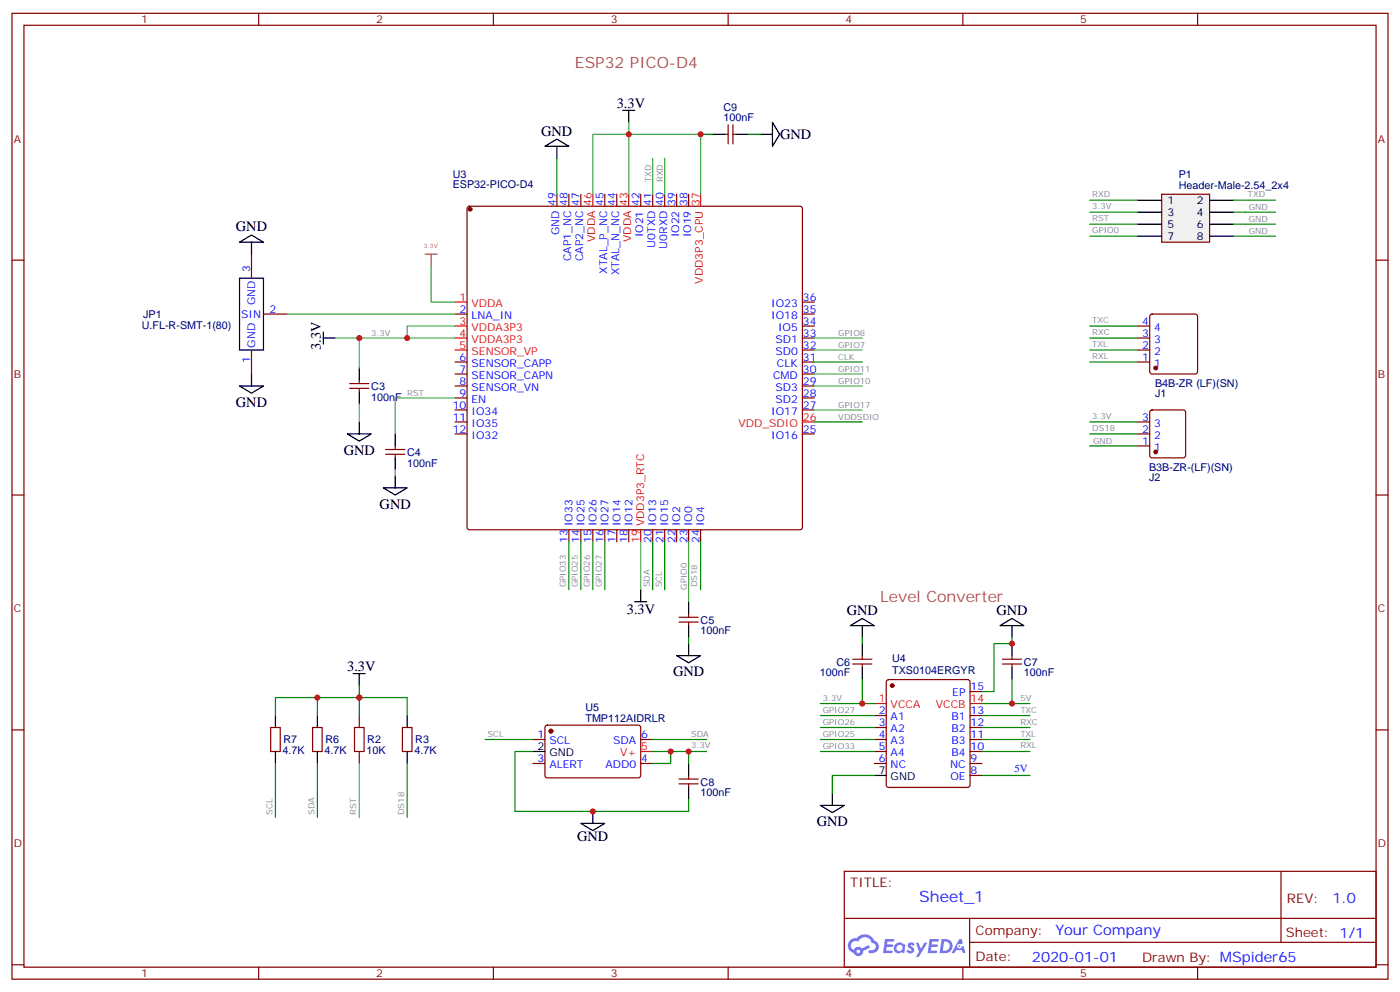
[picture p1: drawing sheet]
<svg xmlns="http://www.w3.org/2000/svg" width="412mm" height="292mm" viewBox="0 0 412 292" stroke-linecap="round" stroke-linejoin="round" font-family="sans-serif">
<g fill="none" stroke="#870000" stroke-width=".35">
<path d="M3.5 3.9h405.4v284.4h-405.4zM7.1 7.4h398.2v277.3h-398.2zM76.2 3.9v3.5M145.3 3.9v3.5M214.5 3.9v3.5M283.6 3.9v3.5M352.8 3.9v3.5M3.5 76.6h3.6M405.3 76.6h3.6M3.5 145.7h3.6M405.3 145.7h3.6M3.5 214.9h3.6"/>
<path d="M405.3 214.9h3.6M248.7 256.5h156.6v28.2h-156.6zM377.3 256.5v20.9M248.7 270.4h156.5M285.6 277.4h119.6M285.6 270.4v14.1M3.5 284h3.6M76.2 284.7v3.6M145.3 284.7v3.6M214.5 284.7v3.6M283.6 284.7v3.6M352.8 284.7v3.6"/>
<path d="M405.3 284h3.6"/>
</g>
<g fill="#5487ff">
<path d="M267.7 277.7a1.22 1.22 0 0 1 1.7 .2l-.4 .6a.47 .47 0 0 0-.3-.4 .47 .47 0 0 0-.5 .2l.1 .2a1.14 1.14 0 0 1 .8 1.8 1.14 1.14 0 0 1-1.9 0l-.2-.2 .5-.6 .7 .5a.29 .29 0 0 0 .3-.3 .29 .29 0 0 0-.2-.3 1.04 1.04 0 0 1-.6-1.7z"/>
<path d="M260.7 276.4h2.4l.3 .2-.2 .5-1.8 .1-.1 .8h1.5l.3 .4-.3 .4h-1.6l-.2 1.1h1.7l.2 .3-.2 .3-2.6 .1z"/>
<path d="M273.8 276.4h2.4l.3 .2-.1 .5-1.8 .1-.2 .8h1.6l.3 .4-.4 .4h-1.6l-.1 1.1h1.7l.2 .3-.2 .3-2.6 .1z"/>
<path d="M282.6 276.4h.7l.3 1.3-.6 .3a.69 .69 0 0 0-1 .3 .69 .69 0 0 0 .4 .9 .69 .69 0 0 0 .9-.6l.5-.2 .6 2.2h-.8l-.2-.9h-1.8l-.5 .9h-.8z"/>
<path d="M269.8 277.5h.8l.6 1.8 1.1-1.8h.9l-2.6 4.2h-.8l.9-1.5z"/>
<path d="M277.4 276.4l-.6 4.2h1.3a2.11 2.11 0 0 0 2.5-2.1 2.11 2.11 0 0 0-2.5-2.1zM278.1 277.2a1.39 1.39 0 0 1 1.7 1.4 1.39 1.39 0 0 1-1.8 1.3h-.3z"/>
<path d="M263.7 278.1a1.54 1.54 0 0 0-.1 2.1 1.54 1.54 0 0 0 2.2 .1l.6 .3 .3-2.3-.2-.3h-.4a1.49 1.49 0 0 0-2.4 .1zM264 279.1a.94 .94 0 0 1 1.8 0 .94 .94 0 0 1-1.8 0z"/>
<path d="M250.4 276.8a2.18 2.18 0 0 0 1.1 3.7 1.44 1.44 0 0 0 1.6 .9 1.44 1.44 0 0 0 1.2-1.4l2-1-.5-.8-1.9 1a1.47 1.47 0 0 0-2.4 .4 1.39 1.39 0 0 1-.7-1.9 1.39 1.39 0 0 1 2-.5 2.12 2.12 0 0 1 2.2-1.3 2.12 2.12 0 0 1 1.9 1.7 1.14 1.14 0 0 1 1.1 1.4 1.14 1.14 0 0 1-1.7 .7 .43 .43 0 0 0-.5 .4 .43 .43 0 0 0 .4 .5 1.98 1.98 0 0 0 2.5-1.2 1.98 1.98 0 0 0-1.2-2.6 3.1 3.1 0 0 0-5.3-.6l-.9 .1zM252.3 280.1a.55 .55 0 0 1 1.1 0 .55 .55 0 0 1-1.1 0z"/>
<circle cx="282.6" cy="278.5" r=".26"/>
</g>
<g fill="none" stroke="#870000" stroke-width=".35">
<path d="M164 57.2v3.5M167.6 57.2v3.5M171.1 57.2v3.5M178.2 57.2v3.5M181.7 57.2v3.5M188.7 57.2v3.5M192.3 57.2v3.5M195.8 57.2v3.5M199.3 57.2v3.5M202.8 57.2v3.5M137.8 60.9l.5-.2h97.4l.5 .2 .2 .5v93.9l-.3 .5-.4 .2h-97.4l-.5-.3-.2-.4v-93.9zM134.1 92.5h3.5"/>
<path d="M236.4 92.5h3.5M236.4 99.5h3.5M236.4 96h3.5M236.4 88.9h3.5M134.1 106.6h3.5M134.1 110.1h3.5M134.1 113.6h3.5M134.1 117.2h3.5M236.4 106.6h3.5M236.4 110.1h3.5M236.4 113.6h3.5M236.4 117.2h3.5"/>
<path d="M236.4 103h3.5M113.6 133.7h5.6M113.6 132.3h5.6M116.4 131.3v1M116.4 133.7v1.1M134.1 120.7h3.5M134.1 124.2h3.5M134.1 127.7h3.5M236.4 120.7h3.5M236.4 127.7h3.5M167.6 156v3.5M171.1 156v3.5"/>
<path d="M174.6 156v3.5M178.2 156v3.5M181.7 156v3.5M185.2 156v3.5M192.3 156v3.5M195.8 156v3.5M199.3 156v3.5M202.8 156v3.5M206.4 156v3.5"/>
</g>
<circle cx="138.5" cy="61.6" r=".53" fill="#870000" stroke="#870000" stroke-width=".35"/>
<path d="M174.6 57.2v3.5M185.2 57.2v3.5M206.4 57.2v3.5M134.1 88.9h3.5M134.1 96h3.5M134.1 99.5h3.5M134.1 103h3.5M236.4 124.2h3.5M188.7 156v3.5" fill="none" stroke="#f00" stroke-width=".35"/>
<path d="M116.4 127.7v3.6M116.4 134.8v3.5" fill="none" stroke="#000" stroke-width=".35"/>
<path d="M342.2 57.2h14.1v14.1h-14.1z" fill="#f0f0f0" stroke="#870000" stroke-width=".35"/>
<g fill="none" stroke="#000" stroke-width=".35">
<path d="M183.4 32.5h3.6M185.2 32.5v3.5M209.9 39.5h3.5M217 39.5h3.5M224 39.5h3.5M227.5 36l2.2 3.5-2.2 3.6zM160.5 43.1l3.5-2.1 3.6 2.1zM164 43.1v3.5M335.1 58.9h7.1M356.3 58.9h7.1M70.6 71.3l3.5-2.1 3.5 2.1zM74.1 71.3v3.5"/>
<path d="M335.1 62.5h7.1M335.1 66h7.1M335.1 69.5h7.1M356.3 62.5h7.1M356.3 66h7.1M356.3 69.5h7.1M70.6 81.9h7v21.1h-7zM95.2 99.5h3.6M95.2 97.8v3.5M70.6 113.6h7l-3.5 2.1zM74.1 110.1v3.5M105.8 108.3v3.6"/>
<path d="M105.8 115.4v3.5M102.3 127.7h7.1l-3.6 2.2zM105.8 124.2v3.5M112.9 143.6h7l-3.5 2.1zM116.4 140.1v3.5M187 177.1h3.5M188.7 173.6v3.5M202.8 177.1v3.6M104 198.3h3.6M105.8 198.3v3.5M199.3 193h7.1l-3.6 2.1zM202.8 184.2v3.5"/>
<path d="M202.8 189.5v3.5M250.5 184.2l3.5-2.1 3.5 2.1zM254 184.2v3.5M254 189.5v3.5M254 196.5v3.6M294.6 184.2l3.5-2.1 3.5 2.1zM298.1 184.2v3.5M298.1 189.5v3.5M298.1 196.5v3.6M81.1 210.6v3.6M93.5 210.6v3.6M119.9 210.6v3.6"/>
<path d="M81.1 221.2v3.6M93.5 221.2v3.6M119.9 221.2v3.6M157 221.2h3.5M174.6 238.9v3.5M202.8 224.8v3.5M202.8 231.8v3.5M241.7 237.1h7l-3.5 2.1zM245.2 233.6v3.5M257.5 228.3h3.6M171.1 242.4h7.1l-3.6 2.1z"/>
</g>
<g fill="none" stroke="#870000" stroke-width=".35">
<path d="M213.4 39.5h1.1M214.5 36.7v5.7M215.9 36.7v5.7M215.9 39.5h1.1M74.1 74.8v7.1M77.6 92.5h7.1M335.1 99.5h3.6M335.1 96h3.6M338.9 92.7l.5-.2h12.7l.5 .2 .2 .5v16.2l-.3 .5-.4 .2h-12.7l-.5-.2-.2-.5v-16.2zM74.1 103v7.1M103 114.3h5.7M103 112.9h5.7"/>
<path d="M105.8 111.9v1M105.8 114.3v1.1M335.1 106.6h3.6M335.1 103h3.6M335.1 131.3h3.6M335.1 127.7h3.6M335.1 124.2h3.6M338.9 120.9l.5-.2h9.1l.5 .2 .2 .5v12.7l-.2 .5-.5 .2h-9.1l-.5-.2-.2-.5v-12.7zM200 183.1h5.7M200 181.7h5.7M202.8 180.7v1M202.8 183.1v1.1"/>
<path d="M251.2 195.5h5.6M251.2 194.1h5.6M254 193v1.1M254 195.5v1M295.3 195.5h5.6M295.3 194.1h5.6M298.1 193v1.1M298.1 195.5v1M79.7 214.2h2.8v7h-2.8zM92.1 214.2h2.8v7h-2.8zM105.8 210.6v3.6M118.5 214.2h2.9v7h-2.9z"/>
<path d="M157 217.7h3.5M160.7 213.7l.5-.2h27.1l.4 .7v14.4l-.7 .4-27.1-.1-.4-.6v-14.1zM188.7 217.7h3.6M257.5 217.7h3.6M257.5 210.6h3.6M257.5 214.2h3.6M261.3 200.3l.5-.2h23.2l.5 .2 .3 .5v30.3l-.3 .5-.5 .2h-23.2l-.5-.2-.2-.5v-30.3zM285.8 217.7h3.5M285.8 210.6h3.5M285.8 214.2h3.5M285.8 203.6h3.5M105.8 221.2v3.6"/>
<path d="M157 224.8h3.5M188.7 224.8h3.6M200 230.8h5.7M200 229.3h5.7M202.8 228.3v1M202.8 230.8v1M257.5 224.8h3.6M257.5 221.2h3.6M285.8 224.8h3.5M285.8 221.2h3.5M285.8 228.3h3.5"/>
</g>
<g fill="#870000" stroke="#870000" stroke-width=".35">
<circle cx="340.4" cy="108.3" r=".53"/>
<circle cx="340.4" cy="133" r=".53"/>
<circle cx="162.3" cy="215.2" r=".53"/>
<circle cx="262.8" cy="201.8" r=".53"/>
</g>
<path d="M257.5 207.1h3.6M285.8 207.1h3.5M188.7 221.2h3.6" fill="none" stroke="#f00" stroke-width=".35"/>
<path d="M104.4 214.2h2.8v7h-2.8z" fill="none" stroke="#a10000" stroke-width=".35"/>
<path d="M125.2 74.8h3.6M127 74.8v3.6" fill="none" stroke="#a64a4a" stroke-width=".35"/>
<g fill="none" stroke="#4aa64a" stroke-width=".35">
<path d="M185.2 36v3.5h21.2v17.7M174.6 57.2v-17.7h10.6v17.7M192.3 46.6v10.6M195.8 46.6v10.6M127 78.4v10.5h7.1M84.7 92.5h49.4M105.8 99.5v8.8M119.9 99.5h14.2M134.1 96h-14.2v3.5h-21.1M239.9 99.5h14.1M105.8 118.9v5.3M134.1 117.2h-17.7v10.5"/>
<path d="M239.9 103h14.1M239.9 110.1h14.1M239.9 113.6h14.1M116.4 138.3v1.8M239.9 120.7h14.1M188.7 159.5v14.1M202.8 159.5v17.6M105.8 224.8v15.8"/>
</g>
<g fill="none" stroke="#008700" stroke-width=".35">
<path d="M206.4 39.5h3.5M220.5 39.5h3.5M164 46.6v10.6M321 58.9h14.1M363.4 58.9h12.3M321 69.5h14.1M321 62.5h14.1M321 66h14.1M363.4 69.5h12.3M363.4 62.5h12.3M363.4 66h12.3M321 99.5h14.1"/>
<path d="M321 96h14.1M239.9 106.6h14.1M321 106.6h14.1M321 103h14.1M239.9 124.2h14.1M321 124.2h14.1M321 131.3h14.1M321 127.7h14.1M167.6 159.5v14.1M171.1 159.5v14.1M174.6 159.5v14.1M178.2 159.5v14.1"/>
<path d="M192.3 159.5v14.1M195.8 159.5v14.1M206.4 159.5v14.1M202.8 187.7v1.8M254 187.7v1.8M298.1 187.7v1.8h-5.3v14.1h-3.5M81.1 210.6v-5.2h38.8v5.2M93.5 205.4v5.2M105.8 201.8v8.8M142.9 217.7h14.1M192.3 217.7h15.8M241.7 210.6h15.8"/>
<path d="M241.7 207.1h15.8M241.7 214.2h15.8M241.7 217.7h15.8M254 200.1v7M289.3 210.6h14.1M289.3 207.1h14.1M289.3 214.2h14.1M289.3 217.7h14.1M298.1 200.1v7M81.1 224.8v15.8M93.5 224.8v15.8M119.9 224.8v15.8"/>
<path d="M157 221.2h-5.3v17.7h51.1v-3.6M192.3 221.2h15.8M197.6 221.2v3.6h-5.3M202.8 221.2v3.6M241.7 221.2h15.8M257.5 228.3h-12.3v5.3M289.3 221.2h14.1M289.3 228.3h14.1"/>
</g>
<g fill="#c00">
<circle cx="298.1" cy="189.5" r=".88"/>
<circle cx="202.8" cy="221.2" r=".88"/>
<circle cx="174.6" cy="238.9" r=".88"/>
<circle cx="197.6" cy="221.2" r=".88"/>
<circle cx="206.4" cy="39.5" r=".88"/>
<circle cx="105.8" cy="205.4" r=".88"/>
<circle cx="298.1" cy="207.1" r=".88"/>
<circle cx="185.2" cy="39.5" r=".88"/>
<circle cx="119.9" cy="99.5" r=".88"/>
<circle cx="105.8" cy="99.5" r=".88"/>
<circle cx="254" cy="207.1" r=".88"/>
<circle cx="93.5" cy="205.4" r=".88"/>
</g>
<g font-size="4.6" fill="#a54b4b">
<text x="169.3" y="20.1">ESP32 PICO-D4</text>
<text x="259.3" y="177.1">Level Converter</text>
</g>
<text font-size="4.6" fill="#00f" x="270.8" y="265.5">Sheet_1</text>
<g font-size="4.2">
<text x="181.7" y="31.8">3.3V</text>
<text x="159.4" y="39.9">GND</text>
<text x="229.8" y="40.9">GND</text>
<text x="69.5" y="68">GND</text>
<text x="94.5" y="103" transform="rotate(-90 94.5 103)">3.3V</text>
<text x="69.5" y="119.7">GND</text>
<text x="101.2" y="133.8">GND</text>
<text x="111.8" y="149.7">GND</text>
<text x="184.7" y="180.7">3.3V</text>
<text x="249.4" y="181">GND</text>
<text x="293.5" y="181">GND</text>
<text x="102.3" y="197.6">3.3V</text>
<text x="198.3" y="199.1">GND</text>
<text x="240.6" y="243.2">GND</text>
<text x="170" y="247.7">GND</text>
</g>
<g font-size="4.2" fill="#00f">
<text x="392.5" y="265.8">1.0</text>
<text x="310.9" y="275.3">Your Company</text>
<text x="304" y="283.1">2020-01-01</text>
</g>
<g font-size="3.9" fill="#800">
<text x="250.5" y="261.1">TITLE:</text>
<text x="379.1" y="265.8">REV:</text>
<text x="287.4" y="275.3">Company:</text>
<text x="378.7" y="275.9">Sheet: 1/1</text>
<text x="287.4" y="283">Date:</text>
<text x="336.4" y="283.1">Drawn By: MSpider65</text>
</g>
<g font-size="3.2" fill="#800">
<text x="41.6" y="6.9">1</text>
<text x="110.8" y="6.9">2</text>
<text x="179.9" y="6.9">3</text>
<text x="249.1" y="6.9">4</text>
<text x="318.2" y="6.9">5</text>
<text x="4.1" y="42">A</text>
<text x="405.9" y="42">A</text>
<text x="4.1" y="111.2">B</text>
<text x="405.9" y="111.2">B</text>
<text x="4.1" y="180.3">C</text>
<text x="405.9" y="180.3">C</text>
<text x="4.1" y="249.4">D</text>
<text x="405.9" y="249.4">D</text>
<text x="41.6" y="287.7">1</text>
<text x="110.8" y="287.7">2</text>
<text x="179.9" y="287.7">3</text>
<text x="249.1" y="287.7">4</text>
<text x="318.2" y="287.7">5</text>
</g>
<g font-size="3.2" fill="#000080">
<text x="213.1" y="35.7">100nF</text>
<text x="213.1" y="32.5">C9</text>
<text x="133.3" y="52.4">U3</text>
<text x="347.2" y="52.4">P1</text>
<text x="133.3" y="55.4">ESP32-PICO-D4</text>
<text x="347.2" y="55.6">Header-Male-2.54_2x4</text>
<text x="42.2" y="93.5">JP1</text>
<text x="41.7" y="96.8">U.FL-R-SMT-1(80)</text>
<text x="340.2" y="113.8">B4B-ZR (LF)(SN)</text>
<text x="109.4" y="117.9">100nF</text>
<text x="109.4" y="114.9">C3</text>
<text x="340.2" y="116.9">J1</text>
<text x="119.9" y="137.3">100nF</text>
<text x="119.9" y="134.3">C4</text>
<text x="338.5" y="138.5">B3B-ZR-(LF)(SN)</text>
<text x="338.5" y="141.6">J2</text>
<text x="206.4" y="183.7">C5</text>
<text x="206.4" y="186.7">100nF</text>
<text x="246.4" y="196">C6</text>
<text x="262.8" y="194.8">U4</text>
<text x="301.6" y="196">C7</text>
<text x="241.5" y="199.1">100nF</text>
<text x="262.8" y="198.3">TXS0104ERGYR</text>
<text x="301.6" y="199.1">100nF</text>
<text x="172.4" y="209.4">U5</text>
<text x="172.4" y="212.4">TMP112AIDRLR</text>
<text x="83.5" y="218.8">R7</text>
<text x="95.9" y="218.8">R6</text>
<text x="108.2" y="218.8">R2</text>
<text x="122.3" y="218.8">R3</text>
<text x="83.3" y="222.1">4.7K</text>
<text x="95.6" y="222.1">4.7K</text>
<text x="107.9" y="222.1">10K</text>
<text x="122.1" y="222.1">4.7K</text>
<text x="206.4" y="231.3">C8</text>
<text x="206.4" y="234.4">100nF</text>
</g>
<g font-size="3.2" fill="#00f">
<text x="163.7" y="60.5" transform="rotate(-90 163.7 60.5)">49</text>
<text x="167.2" y="60.5" transform="rotate(-90 167.2 60.5)">48</text>
<text x="170.7" y="60.5" transform="rotate(-90 170.7 60.5)">47</text>
<text x="177.8" y="60.5" transform="rotate(-90 177.8 60.5)">45</text>
<text x="181.3" y="60.5" transform="rotate(-90 181.3 60.5)">44</text>
<text x="188.4" y="60.5" transform="rotate(-90 188.4 60.5)">42</text>
<text x="191.9" y="60.5" transform="rotate(-90 191.9 60.5)">41</text>
<text x="195.4" y="60.5" transform="rotate(-90 195.4 60.5)">40</text>
<text x="199" y="60.5" transform="rotate(-90 199 60.5)">39</text>
<text x="202.5" y="60.5" transform="rotate(-90 202.5 60.5)">38</text>
<text x="164.7" y="69.3" transform="rotate(-90 164.7 69.3)">GND</text>
<text x="189.4" y="69.9" transform="rotate(-90 189.4 69.9)">IO21</text>
<text x="200" y="69.9" transform="rotate(-90 200 69.9)">IO22</text>
<text x="203.6" y="69.9" transform="rotate(-90 203.6 69.9)">IO19</text>
<text x="168.3" y="76.9" transform="rotate(-90 168.3 76.9)">CAP1_NC</text>
<text x="171.8" y="76.9" transform="rotate(-90 171.8 76.9)">CAP2_NC</text>
<text x="193" y="72.9" transform="rotate(-90 193 72.9)">U0TXD</text>
<text x="196.5" y="73.2" transform="rotate(-90 196.5 73.2)">U0RXD</text>
<text x="73.7" y="80.1" transform="rotate(-90 73.7 80.1)">3</text>
<text x="178.9" y="80.6" transform="rotate(-90 178.9 80.6)">XTAL_P_NC</text>
<text x="182.4" y="81.1" transform="rotate(-90 182.4 81.1)">XTAL_N_NC</text>
<text x="75.1" y="89.9" transform="rotate(-90 75.1 89.9)">GND</text>
<text x="236.5" y="88.6">36</text>
<text x="71" y="93.5">SIN</text>
<text x="79.4" y="92.1">2</text>
<text x="135.4" y="92.1">2</text>
<text x="138.9" y="93.9">LNA_IN</text>
<text x="227.2" y="93.9">IO18</text>
<text x="227.2" y="90.3">IO23</text>
<text x="236.5" y="95.6">34</text>
<text x="236.5" y="92.1">35</text>
<text x="336.5" y="95.6">4</text>
<text x="228.4" y="100.9">SD1</text>
<text x="229.2" y="97.4">IO5</text>
<text x="236.5" y="99.2">33</text>
<text x="336.5" y="99.2">3</text>
<text x="340" y="100.9">3</text>
<text x="340" y="97.4">4</text>
<text x="73.7" y="106.8" transform="rotate(-90 73.7 106.8)">1</text>
<text x="75.1" y="102.3" transform="rotate(-90 75.1 102.3)">GND</text>
<text x="135.4" y="106.2">6</text>
<text x="138.9" y="108">SENSOR_CAPP</text>
<text x="228.4" y="104.5">SD0</text>
<text x="228.9" y="108">CLK</text>
<text x="236.5" y="106.2">31</text>
<text x="236.5" y="102.7">32</text>
<text x="336.5" y="106.2">1</text>
<text x="336.5" y="102.7">2</text>
<text x="340" y="108">1</text>
<text x="340" y="104.5">2</text>
<text x="135.4" y="109.7">7</text>
<text x="135.4" y="113.3">8</text>
<text x="138.9" y="111.5">SENSOR_CAPN</text>
<text x="227.7" y="111.5">CMD</text>
<text x="236.5" y="113.3">29</text>
<text x="236.5" y="109.7">30</text>
<text x="135.4" y="116.8">9</text>
<text x="138.9" y="115">SENSOR_VN</text>
<text x="138.9" y="118.6">EN</text>
<text x="228.4" y="118.6">SD2</text>
<text x="228.4" y="115">SD3</text>
<text x="236.5" y="116.8">28</text>
<text x="133.4" y="120.3">10</text>
<text x="133.4" y="123.9">11</text>
<text x="138.9" y="122.1">IO34</text>
<text x="138.9" y="125.6">IO35</text>
<text x="227.2" y="122.1">IO17</text>
<text x="236.5" y="120.3">27</text>
<text x="336.5" y="123.9">3</text>
<text x="340" y="125.6">3</text>
<text x="133.4" y="127.4">12</text>
<text x="138.9" y="129.2">IO32</text>
<text x="227.2" y="129.2">IO16</text>
<text x="236.5" y="127.4">25</text>
<text x="336.5" y="130.9">1</text>
<text x="336.5" y="127.4">2</text>
<text x="340" y="129.2">2</text>
<text x="340" y="132.7">1</text>
<text x="168.6" y="154.9" transform="rotate(-90 168.6 154.9)">IO33</text>
<text x="172.2" y="154.9" transform="rotate(-90 172.2 154.9)">IO25</text>
<text x="175.7" y="154.9" transform="rotate(-90 175.7 154.9)">IO26</text>
<text x="179.2" y="154.9" transform="rotate(-90 179.2 154.9)">IO27</text>
<text x="182.7" y="154.9" transform="rotate(-90 182.7 154.9)">IO14</text>
<text x="186.3" y="154.9" transform="rotate(-90 186.3 154.9)">IO12</text>
<text x="193.3" y="154.9" transform="rotate(-90 193.3 154.9)">IO13</text>
<text x="196.8" y="154.9" transform="rotate(-90 196.8 154.9)">IO15</text>
<text x="200.4" y="154.9" transform="rotate(-90 200.4 154.9)">IO2</text>
<text x="203.9" y="154.9" transform="rotate(-90 203.9 154.9)">IO0</text>
<text x="207.4" y="154.9" transform="rotate(-90 207.4 154.9)">IO4</text>
<text x="167.2" y="159.8" transform="rotate(-90 167.2 159.8)">13</text>
<text x="170.7" y="159.8" transform="rotate(-90 170.7 159.8)">14</text>
<text x="174.3" y="159.8" transform="rotate(-90 174.3 159.8)">15</text>
<text x="177.8" y="159.8" transform="rotate(-90 177.8 159.8)">16</text>
<text x="181.3" y="159.8" transform="rotate(-90 181.3 159.8)">17</text>
<text x="184.9" y="159.8" transform="rotate(-90 184.9 159.8)">18</text>
<text x="191.9" y="159.8" transform="rotate(-90 191.9 159.8)">20</text>
<text x="195.4" y="159.8" transform="rotate(-90 195.4 159.8)">21</text>
<text x="199" y="159.8" transform="rotate(-90 199 159.8)">22</text>
<text x="202.5" y="159.8" transform="rotate(-90 202.5 159.8)">23</text>
<text x="206" y="159.8" transform="rotate(-90 206 159.8)">24</text>
<text x="285.9" y="203.2">15</text>
<text x="280.5" y="205">EP</text>
<text x="258.9" y="210.3">2</text>
<text x="258.9" y="213.8">3</text>
<text x="262.4" y="212.1">A1</text>
<text x="262.4" y="215.6">A2</text>
<text x="280.3" y="215.6">B2</text>
<text x="280.3" y="212.1">B1</text>
<text x="285.9" y="213.8">12</text>
<text x="285.9" y="210.3">13</text>
<text x="158.3" y="217.3">1</text>
<text x="161.8" y="219.1">SCL</text>
<text x="180.7" y="219.1">SDA</text>
<text x="188.9" y="217.3">6</text>
<text x="258.9" y="217.3">4</text>
<text x="258.9" y="220.9">5</text>
<text x="262.4" y="219.1">A3</text>
<text x="280.3" y="219.1">B3</text>
<text x="285.9" y="220.9">10</text>
<text x="285.9" y="217.3">11</text>
<text x="158.3" y="224.4">3</text>
<text x="161.8" y="226.2">ALERT</text>
<text x="178.4" y="226.2">ADD0</text>
<text x="188.9" y="224.4">4</text>
<text x="258.9" y="224.4">6</text>
<text x="262.4" y="222.6">A4</text>
<text x="262.4" y="226.2">NC</text>
<text x="279.9" y="226.2">NC</text>
<text x="280.3" y="222.6">B4</text>
<text x="285.9" y="227.9">8</text>
<text x="285.9" y="224.4">9</text>
<text x="298.8" y="227.4">5V</text>
<text x="279.9" y="229.7">OE</text>
</g>
<g font-size="3.2" fill="#f00">
<text x="174.3" y="60.5" transform="rotate(-90 174.3 60.5)">46</text>
<text x="184.9" y="60.5" transform="rotate(-90 184.9 60.5)">43</text>
<text x="206" y="60.5" transform="rotate(-90 206 60.5)">37</text>
<text x="175.3" y="71.2" transform="rotate(-90 175.3 71.2)">VDDA</text>
<text x="185.9" y="71.2" transform="rotate(-90 185.9 71.2)">VDDA</text>
<text x="207.1" y="83.5" transform="rotate(-90 207.1 83.5)">VDD3P3_CPU</text>
<text x="135.4" y="88.6">1</text>
<text x="135.4" y="95.6">3</text>
<text x="138.9" y="90.3">VDDA</text>
<text x="135.4" y="99.2">4</text>
<text x="138.9" y="97.4">VDDA3P3</text>
<text x="138.9" y="100.9">VDDA3P3</text>
<text x="135.4" y="102.7">5</text>
<text x="138.9" y="104.5">SENSOR_VP</text>
<text x="217.5" y="125.6">VDD_SDIO</text>
<text x="236.5" y="123.9">26</text>
<text x="189.8" y="154.9" transform="rotate(-90 189.8 154.9)">VDD3P3_RTC</text>
<text x="188.4" y="159.8" transform="rotate(-90 188.4 159.8)">19</text>
<text x="258.9" y="206.8">1</text>
<text x="262.4" y="208.5">VCCA</text>
<text x="275.7" y="208.5">VCCB</text>
<text x="285.9" y="206.8">14</text>
<text x="188.9" y="220.9">5</text>
<text x="182.7" y="222.6">V+</text>
</g>
<g font-size="3.2">
<text x="344" y="60">1</text>
<text x="344" y="63.5">3</text>
<text x="352.5" y="60">2</text>
<text x="352.5" y="63.5">4</text>
<text x="344" y="67.1">5</text>
<text x="344" y="70.6">7</text>
<text x="352.5" y="67.1">6</text>
<text x="352.5" y="70.6">8</text>
<text x="158.3" y="220.9">2</text>
<text x="161.8" y="222.6">GND</text>
<text x="258.9" y="227.9">7</text>
<text x="262.4" y="229.7">GND</text>
</g>
<g font-size="2.5" fill="#838383">
<text x="191.8" y="53.7" transform="rotate(-90 191.8 53.7)">TXD</text>
<text x="195.3" y="53.7" transform="rotate(-90 195.3 53.7)">RXD</text>
<text x="321.7" y="58.1">RXD</text>
<text x="367.6" y="58.1">TXD</text>
<text x="321.7" y="65.1">RST</text>
<text x="321.7" y="61.6">3.3V</text>
<text x="367.8" y="65.4">GND</text>
<text x="367.8" y="61.9">GND</text>
<text x="321.7" y="68.7">GPIO0</text>
<text x="367.8" y="68.9">GND</text>
<text x="321.7" y="95.1">TXC</text>
<text x="109.4" y="99">3.3V</text>
<text x="246.9" y="99">GPIO8</text>
<text x="321.7" y="98.6">RXC</text>
<text x="246.9" y="106.1">CLK</text>
<text x="246.9" y="102.6">GPIO7</text>
<text x="321.7" y="105.7">RXL</text>
<text x="321.7" y="102.2">TXL</text>
<text x="246.9" y="109.6">GPIO11</text>
<text x="246.9" y="113.1">GPIO10</text>
<text x="119.9" y="116.7">RST</text>
<text x="246.9" y="123.7">VDDSDIO</text>
<text x="246.9" y="120.2">GPIO17</text>
<text x="321.7" y="123.3">3.3V</text>
<text x="321.7" y="126.9">DS18</text>
<text x="322" y="130.7">GND</text>
<text x="166.7" y="172.9" transform="rotate(-90 166.7 172.9)">GPIO33</text>
<text x="170.2" y="172.9" transform="rotate(-90 170.2 172.9)">GPIO25</text>
<text x="173.7" y="172.9" transform="rotate(-90 173.7 172.9)">GPIO26</text>
<text x="177.3" y="172.9" transform="rotate(-90 177.3 172.9)">GPIO27</text>
<text x="191.4" y="172.9" transform="rotate(-90 191.4 172.9)">SDA</text>
<text x="194.9" y="172.9" transform="rotate(-90 194.9 172.9)">SCL</text>
<text x="202.4" y="173.6" transform="rotate(-90 202.4 173.6)">GPIO0</text>
<text x="205.3" y="172.9" transform="rotate(-90 205.3 172.9)">DS18</text>
<text x="242.4" y="206.2">3.3V</text>
<text x="242.4" y="209.8">GPIO27</text>
<text x="300.6" y="206.2">5V</text>
<text x="300.6" y="209.8">TXC</text>
<text x="242.4" y="213.3">GPIO26</text>
<text x="300.6" y="213.3">RXC</text>
<text x="143.6" y="216.8">SCL</text>
<text x="203.6" y="220.3">3.3V</text>
<text x="203.6" y="216.8">SDA</text>
<text x="242.4" y="220.3">GPIO33</text>
<text x="242.4" y="216.8">GPIO25</text>
<text x="300.6" y="220.3">RXL</text>
<text x="300.6" y="216.8">TXL</text>
<text x="80.3" y="239.9" transform="rotate(-90 80.3 239.9)">SCL</text>
<text x="92.6" y="239.9" transform="rotate(-90 92.6 239.9)">SDA</text>
<text x="104.9" y="239.9" transform="rotate(-90 104.9 239.9)">RST</text>
<text x="119" y="239.9" transform="rotate(-90 119 239.9)">DS18</text>
</g>
<text font-size="1.8" fill="#a54b4b" x="124.9" y="73.1">3.3V</text>
</svg>
